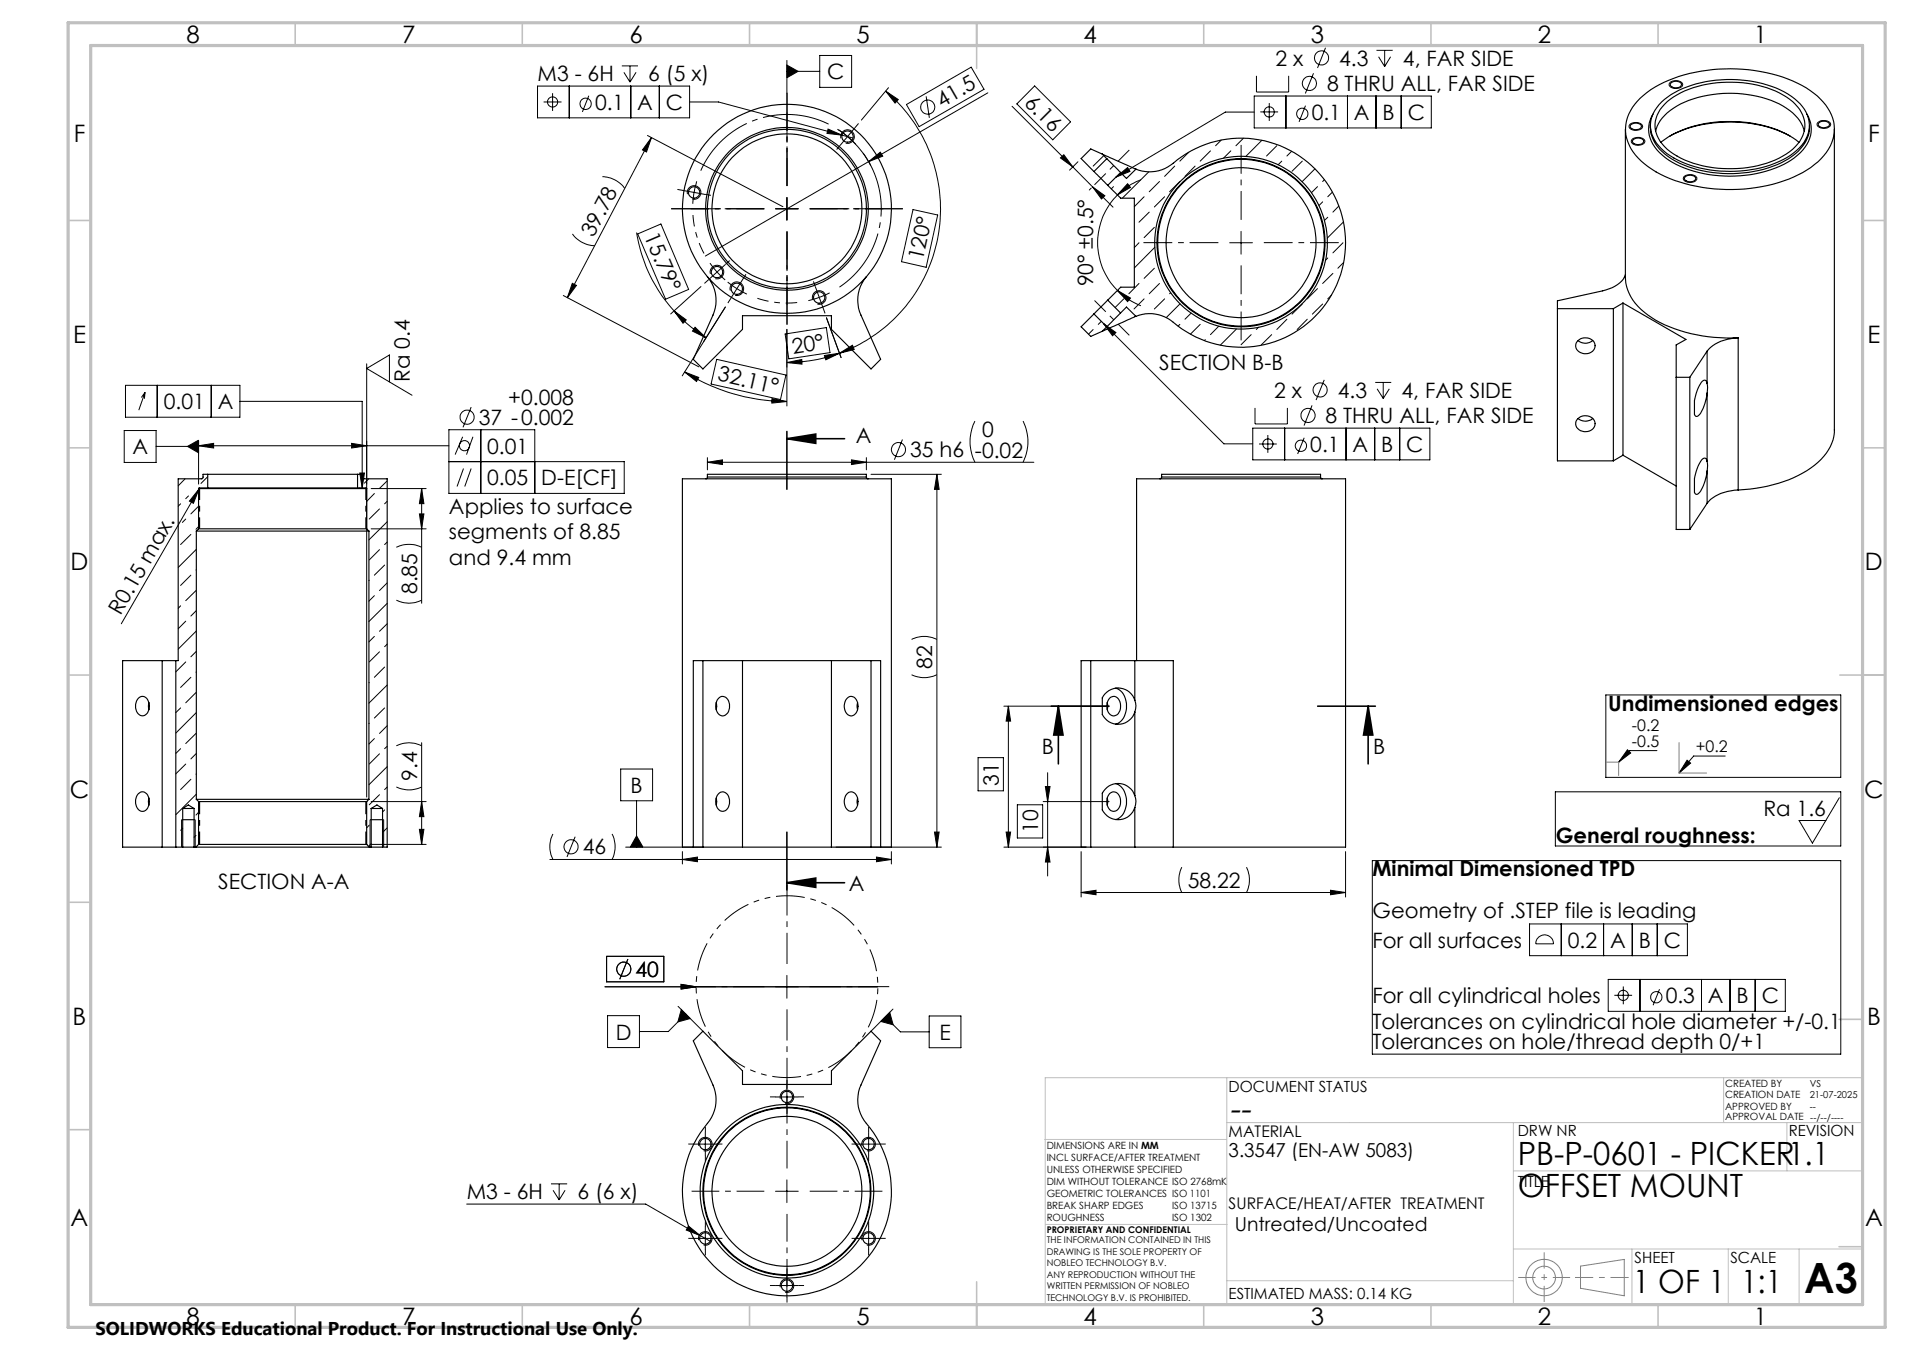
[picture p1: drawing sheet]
<svg xmlns="http://www.w3.org/2000/svg" width="420mm" height="297mm" viewBox="0 0 420 297" stroke-linecap="round" stroke-linejoin="round" font-family="sans-serif">
<g fill="none" stroke="#000" stroke-width=".22">
<path d="M118.3 18.9h33.5v7h-33.5zM125.3 18.9v7M136.9 14.5h3.5M137.3 15.9l1.4 2.2M138.7 14.5v3.6M138.9 18.9v7M140 15.9l-1.3 2.2M145.1 18.9v7M173.2 14.3l2.5 1.4-2.5 1.4zM173.2 13.3v7.2M173.2 15.7h7.2M180.4 12.2h7.1v7h-7.1z"/>
<path d="M195.6 19.3l-6 7.1M227.8 18.9l7.9 7.9-4 4-7.9-7.9zM276.6 16.7v3.5h7.1v-3.5M289.1 16.1l-1.8 4.5M291.8 10.5l-1.8 4.5M303 11.1h3.6M303.5 12.5l1.3 2.1M304.8 11.1v3.5M306.1 12.5l-1.3 2.1M367.7 18.1a1.9 1.9 0 0 1 2.7 .4 1.41 1.41 0 0 1-2 .9 .81 .81 0 0 1-.8-.4 .81 .81 0 0 1 .1-.9zM119.7 22.4h3.9M121.6 20.5v3.9"/>
<path d="M129.6 21.1l-1.4 3.5M132.6 38.9a6.2 6.2 0 0 1 4.9 2.5M142.5 29.8l29.8 15.7M143.4 30.3l-1.1 3.1-.9-.4zM143.4 30.3l-18.5 35.2M151.8 22.4h6.4l27.1 7.3M153.4 39.9l-.6 2.4M182.3 28.4l3 1.3-3.3-.4zM184.3 28.4a20.7 20.7 0 0 1 7.4 8M185.1 30.4a1.51 1.51 0 0 1 1.3-1.9 1.51 1.51 0 0 1 1.7 1.7 1.51 1.51 0 0 1-1.9 1.3M185.3 29.7l2.5 .7M191.2 35.6l2.6-2.1 .5 .9z"/>
<path d="M191.2 35.6l-35.9 20.7M194.9 20l2.8 1.9-.7 .8zM194.9 20a33.8 33.8 0 0 1-10.1 57.7M199.5 23l14.3-8.2 2.8 4.8-14.3 8.3zM203.9 21.2l.7 4.7M217.5 20.4l-26.3 15.2M222.8 23.4l13.3 13.3M233.4 34.7l.8-.7 1.9 2.7zM236.1 36.7l4.4 4.4M237.3 35.6l-1.9 1.8M242.9 34.3l-2.3 2.2M245.6 39l2.6-2.1 .5 .8z"/>
<path d="M251.1 39.5a14.8 14.8 0 0 0-5.1 3.4M252.9 37.8l-5.8 5.8M255.2 39.9l-2.2 2.3M258.6 36.5l-2.2 2.3M259.7 39.9l-2.2 2.3M261.7 33.5l-2 2M263.1 36.5l-2.3 2.3M266.5 33.2l-2.3 2.3M268.8 30.8l-1.2 1.3M270.9 33.2l-1.6 1.6M273.7 30.4l-1.6 1.7M276.1 21.1h39v7h-39z"/>
<path d="M276.1 24.7h-6.4l-24.1 14.3M277.4 24.6h3.9M277.8 30.9l-3.6 3.5M279.4 22.7v3.9M281.1 32.1l-2.3 2.2M282.2 35.5l-.9 .8M283.1 21.1v7M284.3 33.3l-1 1M286.7 35.5l-2.3 2.2M287.4 23.2l-1.4 3.6M289.5 37.1l-2.9 2.9M291.5 39.5l-.4 .4"/>
<path d="M296.6 21.1v7M302.9 21.1v7M308.4 21.1v7M358.8 27.3a1.9 1.9 0 0 1 2.8 .4 1.41 1.41 0 0 1-2 .9 .81 .81 0 0 1-.9-.3 .81 .81 0 0 1 .1-1zM359.3 30.6a1.9 1.9 0 0 1 2.8 .4 1.41 1.41 0 0 1-2 .9 .81 .81 0 0 1-.9-.4 .81 .81 0 0 1 .1-.9zM370.6 38.9a1.93 1.93 0 0 1 2.9 .3 1.52 1.52 0 0 1-2.2 .8l-.4-.2a.62 .62 0 0 1-.3-.9zM400.2 26.9a1.93 1.93 0 0 1 2.8 .4 1.66 1.66 0 0 1-2.6 .7l-.4-.6zM126 51.5a6.2 6.2 0 0 0 4.9 2.5M140.1 51.1a33.2 33.2 0 0 0 8.3 17.3M140.4 51.5l5.1-2.2 6.1 14.4-5.1 2.1zM150.3 41.9l2.5 .4M151.3 42.7a1.49 1.49 0 0 1 1.4-1.8 1.49 1.49 0 0 1 1.6 1.6 1.49 1.49 0 0 1-1.9 1.3"/>
<path d="M152.8 42.3l-.3 2.5M152.8 42.3l2.5 .5M170.7 45.9h5M173.2 43.5v4.9M201 46.1l5.4 1.2-2.5 11.5-5.5-1.2zM240.2 41.4l-.4 .4M240.5 41.1l2.7 2-.7 .7zM240.5 41.1l4.5 4.5M245.1 41.1l-.5 .5M246 42.9a14.9 14.9 0 0 0 0 21M248.2 40.4l.6 .8-2.8 1.7zM250.7 53.4l-1 1.1"/>
<path d="M251.8 43.3l-2.1 2.2M253 46.7l-2.3 2.2M254.1 59l-2.3 2.2M254.1 50l-2.3 2.3M254.2 54.4l-4.5 4.5M256.4 43.3l-2.3 2.2M270.7 53.4h5M273.2 50.9v5M290 41.1l-1.3 1.3M291.1 44.4l-.8 .8M292.3 56.8l-.5 .5M292.3 47.8l-.8 .7"/>
<path d="M293.3 42.3l-1 1M294.7 45.3l-1.3 1.4M295.6 53.4l-2.2 2.2M295.7 48.8l-3.5 3.6M295.8 57.7l-1.3 1.3M124 65l29.8 15.7M126 62.3l.9 .5-2 2.7zM148.4 68.4l2.7 2-.7 .7zM148.4 68.4l3 2.9 4 3M153 72l2.4 2.3-3-1.5zM154.3 63l-6.7 6.1M156.4 60.3a1.5 1.5 0 0 1 1.3-1.9 1.5 1.5 0 0 1 1.6 1.6 1.5 1.5 0 0 1-1.9 1.3"/>
<path d="M157.8 79.1l15.2 3.4-1.2 5.4-15.3-3.4zM159.7 67.6l-9.5 15.1M160.8 63.9a1.5 1.5 0 0 1 1.3-1.9 1.5 1.5 0 0 1 1.6 1.7 1.5 1.5 0 0 1-1.9 1.3M172.8 73.5l9.1-1.4 .8 5.5-9.1 1.3zM173.2 79.8l3.3-.7v1zM173.2 72.5v16.8M178.9 65.8a1.51 1.51 0 0 1 1.3-1.9 1.51 1.51 0 0 1 1.6 1.7 1.51 1.51 0 0 1-1.9 1.3M181.5 78.2l3.3-.5-3 1.5zM181.9 69.9l3.2 8.8M184.8 77.7a34.4 34.4 0 0 1-11.6 2.1M184.8 77.7l2.8-1.8 .4 1zM240.6 72.5l-1 1"/>
<path d="M242.4 70.7l-.6 .7M242.9 71.2l2.7 2-.7 .7zM242.9 71.2l26.5 26.4h6.4M246 63.9l2.8 1.7-.6 .8zM246 63.9a15.5 15.5 0 0 0 5.1 3.4M247.4 65.8l-1.9 1.9M250.7 62.4l-2.2 2.2M251.8 65.8l-2.2 2.2M255.2 62.4l-2.2 2.2M256.4 65.8l-2.3 2.2M257.7 64.4l-.2 .2M259.7 71.4l-.4 .4"/>
<path d="M259.8 66.8l-3.1 3.1M262.2 68.9l-1.4 1.3M264.2 71.4l-2.2 2.1M265.3 74.7l-.2 .2M268.3 71.8l-1.8 1.8M272.2 72.4l-3.6 3.5M275.4 73.6l-2.2 2.2M277 72l-.5 .5M279.9 73.6l-2.2 2.2M283.3 70.2l-2.2 2.3M286.7 66.9l-2.3 2.2M287.8 70.2l-2.3 2.3"/>
<path d="M290 63.5l-2.2 2.3M291.1 66.9l-2.2 2.2M293.1 64.9l-.8 .9M293.4 60.1l-2.3 2.3M27.3 94.7h7.1v7h-7.1zM27.6 84.8h25.2v7h-25.2zM31.9 86.3l-.8 1.2M31.9 86.3l-.1 1.4M31.9 86.3l-1.3 3.9M34.4 98.2h9.3M34.6 84.8v7M41.3 98.2l2.4-1.4v2.8z"/>
<path d="M43.7 98.1l3.3-.6v1.1zM43.7 97v9.5M43.7 98.1h55.1M46.5 84.8v7M52.8 88.3h26.9v19M77.4 97.5l3.3 .6-3.3 .5zM80.7 80v95.4M85.7 84v-5.9l-5 3 10 5.9M101.8 96.1l-1.6 3.9M103.7 89.6l-1.8 4.4M104.1 96.1l-1.4 3.9M105.8 94.5v14"/>
<path d="M150.7 81.8l3.1 1.2-.5 .9zM150.7 81.8a42.5 42.5 0 0 0 22.5 6.5M169.9 87.7l3.3 .6-3.3 .4zM198.6 96.7l-1.7 4.4M214.6 92.6a10.2 10.2 0 0 0 0 9.1M225.2 92.6a10.2 10.2 0 0 1 0 9.1M275.8 94.2h38.9v7h-38.9zM276.3 89.7v3.6h7.1v-3.6M277.1 97.7h4M279.1 95.7v3.9M282.8 94.2v7M287.1 96.3l-1.5 3.6"/>
<path d="M288.8 89.2l-1.7 4.4M291.5 83.6l-1.8 4.4M296.3 94.2v7M302.6 94.2v7M302.7 84.1h3.5M303.1 85.5l1.4 2.2M304.5 84.1v3.6M305.8 85.5l-1.3 2.2M308.1 94.2v7M39.8 110.8l-.6 .6M40.7 105.3l-1.5 1.6M40.9 114.2l-.8 .7"/>
<path d="M41.5 109.1l-.6 .6M42 117.6l-2.2 2.2M43.7 111.4l-1.7 1.7M43.7 115.8l-.6 .6M43.8 107.6l-1.2 3.1-.9-.5zM43.8 107.6l-17.1 29.6M43.9 107.5l-.1 .1M45.7 104.9l-1.5 1.5M79.2 104.1h1l-.5 3.2zM79.2 107.3h.1M81.2 105.3l-1 1M81.7 107.5h12.1"/>
<path d="M81.7 116.3h12.1M82.4 108.6l-1.7 1.7M83.5 112l-2.2 2.2M85.2 114.8l-4 4M85.2 119.3l-.5 .5M85.2 105.8l-1.7 1.7M85.2 110.3l-.5 .5M92.3 113.1h1l-.5 3.2zM92.8 107.5l.5 3.3h-1zM92.8 107.5v25.2M98.8 101.6h38.6v6.9h-38.6v-14h18.9v14M102 103.1l-1.4 3.9"/>
<path d="M103.7 103.1l-1.4 3.9M155.7 101.7l3.3-.5v1zM155.7 100.7v2.7M155.7 101.7h71.9M187.4 101.2l3.3 .5-3.3 .5zM190.7 100.7v2.7M191.7 104.3h15.5M206.2 104.3l.5 3.4h-1zM206.2 104.3v82.1M39.8 133.3l-.6 .5M40.9 136.7l-1.7 1.6M42 126.5l-2.2 2.3"/>
<path d="M43.1 129.9l-2.2 2.2M43.2 120.9l-4 3.9M43.2 138.8l-4 4M43.2 125.3l-.1 .1M43.2 134.3l-1.2 1.2M81.3 127.7h-.1M82.4 131.1l-1.2 1.2M83.5 120.9l-2.2 2.3M84.7 124.3l-2.3 2.2M85.2 132.7l-4 4M85.2 137.2l-1.7 1.7M85.2 128.2l-1.7 1.7"/>
<path d="M87.2 132a6.1 6.1 0 0 0 5.6 0M87.2 120.4a6.4 6.4 0 0 1 5.6 0M39.8 155.7l-1.1 1.1M40.9 145.6l-2.2 2.2M42 149l-2.2 2.2M43.1 152.4l-2.2 2.2M43.2 156.8l-4.5 4.5M43.2 143.3l-1.2 1.2M43.2 147.8l-.1 .1M81.3 159.1l-.1 .1M81.3 150.1l-.1 .1M82.4 140l-1.2 1.2"/>
<path d="M83.5 143.4l-2.2 2.2M84.7 155.7l-2.3 2.3M84.7 146.8l-2.3 2.2M85.2 150.7l-4 4M85.2 141.7l-.5 .6M85.2 159.7l-1.7 1.7M200.7 148.4a6.4 6.4 0 0 0 5.5 0M200.7 140.7a6.1 6.1 0 0 1 5.5 0M221 155.4h23.2M222 155.4l.5 3.2h-1zM222 155.4v31M353.5 152.9h51.7v18.1h-51.7z"/>
<path d="M39.8 164.7l-1.1 1.1M40.9 168.1l-2.2 2.1M42 171.4l-2.2 2.3M43.1 161.4l-2.2 2.2M43.2 165.8l-1.2 1.2M43.2 174.7l-4.5 4.5M43.2 170.2l-.1 .1M43.7 178.7l-.6 .6M81.7 176.4h12.1M82.4 162.5l-1.2 1.2M83.5 174.8l-2.2 2.3M83.5 165.8l-2.2 2.3"/>
<path d="M84.7 178.2l-.5 .4M85.2 168.7l-4 3.9M85.2 173.1l-.5 .6M85.2 164.2l-.5 .5M87.2 173.1a6.4 6.4 0 0 0 5.6 0M87.2 164.1a6.1 6.1 0 0 1 5.6 0M92.8 176.4l.5 3.3h-1zM92.8 163.4v22.4M136.6 169.2h7.1v7h-7.1zM140.1 176.2v10.2M215.3 166.7h5.6v7.3h-5.6zM223.9 177.1h5.6v7.3h-5.6z"/>
<path d="M229.6 176.4h14.6M230.1 173h1l-.5 3.4zM230.6 170v22.7M342.4 174.2h62.8v11.9h-62.8zM358.2 165l.8 .7-2.7 2zM364.7 165.1h-5.9l-2.5 2.6M371.4 167.2l.7 .7-2.5 2.2zM379.8 166.3h-7l-3.2 3.8M404.9 175.5l-5.9 10-3-5h5.9M40 180.3v6.1M40.2 182.2l-.4 .5M43 180.3v6.1"/>
<path d="M43.1 183.8l-.4 .4M81.3 181.5l-.6 .6M81.5 180.3v6.1M81.7 185.6l-.6 .6M81.7 185.8h12.1M84.5 180.3v6.1M85.2 182.1l-1 1M92.3 182.5h1l-.5 3.3zM121 189.1h75.2M121.7 183.5a6.2 6.2 0 0 0 0 5.6M126.6 184.1l-1.8 4.4M134.7 183.5a6.2 6.2 0 0 1 0 5.6"/>
<path d="M137.7 186.4h17M140.1 183.9l1.4 2.5h-2.8zM150.2 189.1l3.3-.5v1zM150.2 187.4v2.7M184 186.4h23.2M192.9 188.6l3.3 .5-3.3 .5zM196.2 187.4v2.7M205.7 183.1h1l-.5 3.3zM221 186.4h18.1M221.5 183.1h1l-.5 3.3zM230.6 186.4l.5 3.2h-1zM238 196.4l3.3-.5v.9z"/>
<path d="M238 187.4v9.9M238 196.4h58.2M260.1 190.8a6.4 6.4 0 0 0 0 5.6M274.4 190.8a6.4 6.4 0 0 1 0 5.6M292.9 195.9l3.3 .5-3.3 .4zM296.2 187.4v9.9M302.1 189.3h103.1v42.6h-103.1zM133.2 217.1h60M133.5 210.4h12.6v5.6h-12.6zM138.2 211l-1.8 4.4M149.9 216.6l3.3 .5-3.3 .5zM173.2 214.6v5"/>
<path d="M336.7 203.3h34.7v7h-34.7zM338.7 206.2a1.99 1.99 0 0 1 2.1-.3 1.99 1.99 0 0 1 1.2 1.7h-3.9a1.92 1.92 0 0 1 .6-1.4zM343.7 203.3v7M353 203.3v7M354 215.5h39v7h-39zM355.4 219h3.9M357.3 217v3.9M359.3 203.3v7M361 215.5v7M364.8 203.3v7M365.3 217.6l-1.4 3.6M374.5 215.5v7"/>
<path d="M380.8 215.5v7M386.4 215.5v7M133.7 223.4h7.1v7.1h-7.1zM149.3 221.4l5.4 5.5M150 222.1l1.9 2-2.7 .7zM151 223.1l-3.9 3.8h-6.3M173.2 238.8v5M193.9 224.7l2-2 .7 2.8zM194.9 223.7l3.3 3.3h6.3M196.6 222l-4.9 4.9M204.5 223.5h7v7h-7zM152.8 251.7h5"/>
<path d="M153.8 252.1a1.5 1.5 0 0 1 1.3-1.9 1.5 1.5 0 0 1 1.7 1.6 1.5 1.5 0 0 1-1.9 1.3M155.3 249.2v5M170.7 241.3h5M171.8 241.7a1.5 1.5 0 0 1 1.3-1.9 1.5 1.5 0 0 1 1.6 1.7 1.5 1.5 0 0 1-1.9 1.3M173.2 259.6v5M188.7 251.7h5M189.8 252.1a1.5 1.5 0 0 1 1.3-1.9 1.5 1.5 0 0 1 1.6 1.6 1.5 1.5 0 0 1-1.9 1.3M191.2 249.2v5M102.7 264.9h39.4l12.1 6.9M121.3 260.5h3.5M121.7 261.9l1.4 2.1M123.1 260.5v3.5"/>
<path d="M124.4 261.9l-1.3 2.1M151.6 269.7l2.6 2.1-3.1-1.2zM152.8 272.4h5M153.8 272.8a1.49 1.49 0 0 1 1.3-1.8 1.49 1.49 0 0 1 1.6 1.6 1.49 1.49 0 0 1-1.8 1.3M154.2 271.8l2.2 1.3M155.3 269.9v5.1M170.7 262.1h5M188.7 272.4h5M189.8 272.8a1.49 1.49 0 0 1 1.3-1.8 1.49 1.49 0 0 1 1.6 1.6 1.49 1.49 0 0 1-1.9 1.3M191.2 269.9v5.1M170.7 282.8h5M171.8 283.2a1.5 1.5 0 0 1 1.3-1.8 1.5 1.5 0 0 1 1.6 1.6 1.5 1.5 0 0 1-1.9 1.3"/>
<path d="M173.2 280.3v5"/>
<circle cx="288.2" cy="18.3" r="1.56"/>
<circle cx="290.9" cy="12.7" r="1.56"/>
<circle cx="121.6" cy="22.4" r="1.12"/>
<circle cx="128.9" cy="22.8" r="1.24"/>
<circle cx="204.2" cy="23.6" r="1.55"/>
<circle cx="279.4" cy="24.6" r="1.12"/>
<circle cx="286.7" cy="25.1" r="1.24"/>
<circle cx="102.2" cy="98" r="1.12"/>
<circle cx="102.8" cy="91.8" r="1.55"/>
<circle cx="197.8" cy="98.9" r="1.55"/>
<circle cx="279.1" cy="97.7" r="1.12"/>
<circle cx="286.4" cy="98.1" r="1.25"/>
<circle cx="287.9" cy="91.4" r="1.55"/>
<circle cx="290.6" cy="85.8" r="1.55"/>
<circle cx="125.7" cy="186.3" r="1.55"/>
<circle cx="137.3" cy="213.2" r="1.55"/>
<circle cx="357.3" cy="219" r="1.13"/>
<circle cx="364.6" cy="219.4" r="1.24"/>
</g>
<g fill="none" stroke="#808080" stroke-width=".22">
<path d="M353.6 167.7h2.7v2.9M369.6 163.4v6.7h6.1M347.9 278.5l9.6-1.4v8l-9.6-1.7z"/>
<circle cx="339.9" cy="281" r="2.51"/>
<circle cx="339.9" cy="281.1" r="4"/>
</g>
<path d="M334.2 281h11.4" fill="none" stroke="#808080" stroke-width=".22" stroke-dasharray="15.2 1.3 1.3 1.3" stroke-dashoffset="11.4" stroke-linecap="butt"/>
<path d="M339.9 275.5v10.9" fill="none" stroke="#808080" stroke-width=".22" stroke-dasharray="15.2 1.3 1.3 1.3" stroke-dashoffset="11.7" stroke-linecap="butt"/>
<path d="M346.7 281h11.8" fill="none" stroke="#808080" stroke-width=".22" stroke-dasharray="15.2 1.3 1.3 1.3" stroke-dashoffset="11.2" stroke-linecap="butt"/>
<g fill="none" stroke="#c0c0c0" stroke-width=".22">
<path d="M270.1 237.1v49.9M379.4 237.1v9.9M410.1 237.1h-180v49.9M230 250.7h40M270.1 247h140M333.1 257.6h77M333.1 247v40M393.3 247v10.6M230.2 269.4h39.9M333.1 274.8h77M359.2 274.8v12.2M380.4 274.8v12.2"/>
<path d="M396 274.8v12.2M270.1 281.8h63"/>
</g>
<g fill="none" stroke="#c0c0c0" stroke-width=".35">
<path d="M65 5v5M115 5v5M165 5v5M215 5v10M265 5v5M315 5v5M365 5v5M15 48.5h5M410 48.5h5M15 98.5h5M410 98.5h5M15 148.5h5"/>
<path d="M405 148.5h10M15 198.5h5M404.8 224.3h5M15 248.5h5M404.8 274.3h5M65 287v5M115 287v5M165 287v5M215 282v10M265 287v5M315 287v5M365 287v5"/>
</g>
<path d="M15 5h400v287h-400zM20 10h390v277h-390z" fill="none" stroke="#c0c0c0" stroke-width=".7"/>
<g fill="#000">
<path d="M191.2 35.6l2.6-2.1 .5 .9zM43.8 107.6l-1.2 3.1-.9-.5zM149.9 216.6l3.3 .5-3.3 .5z"/>
<path d="M143.4 30.3l-1.1 3.1-.9-.4zM126 62.3l.9 .5-2 2.7z"/>
<path d="M240.5 41.1l2.7 2-.7 .7zM233.4 34.7l.8-.7 1.9 2.7z"/>
<path d="M248.2 40.4l.6 .8-2.8 1.7zM246 63.9l2.8 1.7-.6 .8z"/>
<path d="M148.4 68.4l2.7 2-.7 .7zM153 72l2.4 2.3-3-1.5z"/>
<path d="M173.2 79.8l3.3-.7v1zM181.5 78.2l3.3-.5-3 1.5z"/>
<path d="M184.8 77.7l2.8-1.8 .4 1zM194.9 20l2.8 1.9-.7 .8z"/>
<path d="M150.7 81.8l3.1 1.2-.5 .9zM169.9 87.7l3.3 .6-3.3 .4z"/>
<path d="M173.2 96.5l6.4-1v2zM173.2 194.2l6.4-1v2z"/>
<path d="M79.2 104.1h1l-.5 3.2zM41.3 98.2l2.4-1.4v2.8zM151.6 269.7l-.5 .9 3.1 1.2z"/>
<path d="M92.8 107.5l.5 3.3h-1zM92.3 113.1h1l-.5 3.2z"/>
<path d="M206.2 104.3l.5 3.4h-1zM205.7 183.1h1l-.5 3.3zM230.1 173h1l-.5 3.4zM230.6 186.4l.5 3.2h-1z"/>
<path d="M301.2 155.4l1 6.3h-2.1zM233 155.4l1 6.3h-2z"/>
<path d="M92.8 176.4l.5 3.3h-1zM92.3 182.5h1l-.5 3.3z"/>
<path d="M371.4 167.2l.7 .7-2.5 2.2zM358.2 165l.8 .7-2.7 2z"/>
<path d="M140.1 183.9l1.4 2.5h-2.8zM182.3 28.4l-.3 .9 3.3 .4zM43.7 98.1l3.3-.6v1.1zM77.4 97.5l3.3 .6-3.3 .5z"/>
<path d="M150.2 189.1l3.3-.5v1zM192.9 188.6l3.3 .5-3.3 .5zM155.7 101.7l3.3-.5v1zM187.4 101.2l3.3 .5-3.3 .5zM173.2 14.3l2.5 1.4-2.5 1.4zM238 196.4l3.3-.5v.9zM292.9 195.9l3.3 .5-3.3 .4zM150 222.1l-.8 2.7 2.7-.7zM193.9 224.7l2-2 .7 2.8zM245.6 39l3.1-1.3-.5-.8zM242.9 71.2l2 2.7 .7-.7z"/>
<path d="M221.5 183.1h1l-.5 3.3zM222 155.4l.5 3.2h-1z"/>
</g>
<g fill="none" stroke="#000" stroke-width=".25">
<path d="M367.8 18.3a1.6 1.6 0 0 1 2.3 .2 1.37 1.37 0 0 1-2.3 .5l-.1-.4zM240.8 37.7l3 3.1M242.6 33.9l7.4 3.3M242.6 33.9l-2.5-1.1-2.1 2.1 2.8 2.8M242.6 33.9l1 1M243.6 34.9l3.1 3.1M243.6 34.9l-2.8 2.8M246.7 38l-2.9 2.8M250 37.2a8.3 8.3 0 0 0 9.2-2.1 23 23 0 0 1 31.4 3.3 23 23 0 0 1-1.4 31.5 23 23 0 0 1-31.5 .5 8.1 8.1 0 0 0-7.7-.8M250 37.2l-2 2.1-1.3-1.3M357.8 28.4v32.7a10.5 10.5 0 0 0 5 8.2 32.3 32.3 0 0 0 19.8 5M359 27.5a1.64 1.64 0 0 1 2.3 .2 1.37 1.37 0 0 1-2.3 .5l-.2-.4z"/>
<path d="M359.5 30.8a1.6 1.6 0 0 1 2.3 .2 1.37 1.37 0 0 1-2.3 .5l-.2-.4zM361.1 21.6a26.4 26.4 0 0 1 14.6-6.1 35.3 35.3 0 0 1 21.8 3.8 12.8 12.8 0 0 1 6.1 7.5 9.5 9.5 0 0 1-4.2 9.4 29.5 29.5 0 0 1-16.8 5.5 32.5 32.5 0 0 1-19.8-5 10 10 0 0 1-4.9-9.3 10.2 10.2 0 0 1 3.2-5.8zM363.3 27.6a7.8 7.8 0 0 0 4 6.9 26.4 26.4 0 0 0 19.9 3 16.6 16.6 0 0 0 9.7-5.4 6.4 6.4 0 0 0 1.4-4.5M363.9 25.1a6.6 6.6 0 0 0 1.4 8.5 21.9 21.9 0 0 0 14.3 5.1 25.3 25.3 0 0 0 15.4-4 7.3 7.3 0 0 0 3.4-8.3l-.6-1.3M364.5 28.8a10.1 10.1 0 0 1 6.3-6.3 26.1 26.1 0 0 1 21.7 .8 8.9 8.9 0 0 1 4.7 5.5M365.6 31.3a24.4 24.4 0 0 1 16.7-4.5 23.4 23.4 0 0 1 13.7 4.5M365.8 22.4a22.1 22.1 0 0 1 14.3-4.9 24 24 0 0 1 14.9 4.2 6.9 6.9 0 0 1 2.1 9.6 15.9 15.9 0 0 1-9.4 5.6 27.1 27.1 0 0 1-20.1-2.6 7.8 7.8 0 0 1-4.1-8.1l.8-2zM366.4 22.9a20.2 20.2 0 0 1 13.8-4.8 22.4 22.4 0 0 1 14.4 4.3 6.4 6.4 0 0 1 1.9 8.1 13.6 13.6 0 0 1-8.6 5.7 25.4 25.4 0 0 1-19.5-2.3 7.4 7.4 0 0 1-4-7.3l.7-1.9zM367.6 29.9a29.8 29.8 0 0 1 26.5 0M370.9 38.9a1.65 1.65 0 0 1 2.4 .3 1.39 1.39 0 0 1-2.4 .4l-.1-.3zM400.4 27.1a1.6 1.6 0 0 1 2.3 .2 1.24 1.24 0 0 1-1.9 .7l-.5-.4zM403.8 28.4v66.2a10.6 10.6 0 0 1-5.2 8.3 30.7 30.7 0 0 1-16 4.9"/>
<path d="M243.8 40.8l2.9 2.8h3v19.6h-3l-2.9 2.8M155.7 60.9a8.1 8.1 0 0 1 1.3 8.4l-4.4 9.8 2.1 2.1 8.7-8.7v-3h19.6v3l8.7 8.7 2.2-2.1-4.4-9.8a8 8 0 0 1 1.2-8.4M240.8 69.1l-2.8 2.8 2.1 2.1 2.5-1.1M240.8 69.1l2.8 2.8M243.6 71.9l-1 1M243.8 66l-3 3.1M243.8 66l2.9 2.9M246.7 68.9l-3.1 3M246.7 68.9l1.3-1.3 2 2M250 69.6l-7.4 3.3M342.8 67.9h12.3M347.3 75a2.29 2.29 0 0 1 3.8 .7 2.11 2.11 0 0 1-1.2 2 2.11 2.11 0 0 1-2.3-.3 1.52 1.52 0 0 1-.3-2.4z"/>
<path d="M347.4 74.9a2.44 2.44 0 0 0 3.2 0M355.1 67.9v33.5M357.3 66.7l13.8 8-2.1 1.2v40.6h3M357.3 66.7l-2.2 1.2M357.3 66.7v33.5M357.8 60.4a5.6 5.6 0 0 1-4.3 3.4l-10.7 2.4v35.2h12.3M375.8 77.3l-3.8 5.7M375.8 77.3v7.1M382.6 74.3a8.9 8.9 0 0 0-6.8 3M382.6 74.3v33.5M347.3 92.1a2.23 2.23 0 0 1 3.8 1.1 2.2 2.2 0 0 1-2 1.8 2.2 2.2 0 0 1-2.2-1.6 1.38 1.38 0 0 1 .4-1.3zM347.4 92.1a2.44 2.44 0 0 0 3.2 0"/>
<path d="M369 83h3M372 83v33.5M375.8 84.4a.64 .64 0 0 0-.5-.8 .64 .64 0 0 0-.8 .5 9.8 9.8 0 0 0-1.5 4.1v3l.2 .3 .4 .1a6 6 0 0 0 2-4l.2-1.1M375.8 84.4v2.1M375.8 86.5v15M43.2 116.8h38M43.2 116.8v59.1M43.7 116.3h37M43.7 107.5h37M43.7 116.3l-.5 .5M43.7 107.5v8.8M45.7 107.3h-1.9l-.1 .2"/>
<path d="M45.7 104.3h-1v.8l-.3 .2h-5.2v40h-12.2v41.1h13.2M45.7 104.3h33M45.7 107.3h33M45.7 104.3v3M78.7 107.3h1.9l.1 .2M78.7 104.3h1v.8l.3 .2h5.2v81.1h-1M78.7 104.3v3M80.7 107.5v8.8M80.7 116.3l.5 .5M81.2 116.8v59.1M155.7 104.9l-.1 .3-.3 .1M155.7 104.9v-.6h35v.6"/>
<path d="M155.7 104.9h35M190.7 104.9l.2 .4h.2M255.7 104.9l-.2 .4h-.2M255.7 104.9v-.6h35v.6M255.7 104.9h35M290.7 104.9l.1 .3 .3 .1M357.3 100.2l11.7 6.7M357.3 100.2l-2.2 1.2M375.8 101.5a.64 .64 0 0 0-.5-.7 .64 .64 0 0 0-.8 .4 9.8 9.8 0 0 0-1.5 4.1v3l.2 .4 .4 .1a6 6 0 0 0 2-4.1l.2-1.1M375.8 101.5v2.1M375.8 103.6v7.1M375.8 110.7l-3.8 5.8"/>
<path d="M382.6 107.8a8.9 8.9 0 0 0-6.8 2.9M30.4 153.6a1.36 1.36 0 0 1 1.5-.3 1.36 1.36 0 0 1 .9 1.3 2.25 2.25 0 0 1-1.3 2.9 2.15 2.15 0 0 1-1.4-3.3zM32.8 154.5v1.6M35.7 145.3v41.1M38.7 145.3v41.1M154.7 145.3v41.1M157.7 154.5v1.6M158.1 153.7a1.36 1.36 0 0 1 1.5-.4 1.36 1.36 0 0 1 .9 1.2 2.05 2.05 0 0 1-1.6 3 2.46 2.46 0 0 1-.8-3.8zM163.4 145.3v41.1M183 145.3v41.1M186.4 153.7a1.36 1.36 0 0 1 1.5-.4 1.36 1.36 0 0 1 .9 1.2 2.24 2.24 0 0 1-1.4 3 2.16 2.16 0 0 1-1.4-3.1zM188.8 154.5v1.6"/>
<path d="M191.7 145.3v41.1M240.1 145.3v41.1M243.7 154.5v1.6M244.3 153.6a1.32 1.32 0 0 1 1.3-.3 1.32 1.32 0 0 1 .9 1.1 2.22 2.22 0 0 1-1.4 3.1 2.41 2.41 0 0 1-.8-3.9zM245.6 151.4a3.9 3.9 0 0 1 2.4 4.5 3.6 3.6 0 0 1-2.4 3.4M249.8 154.1a3.9 3.9 0 0 0-3.4-2.7 3.9 3.9 0 0 0-3.8 2.1v3.7a3.9 3.9 0 0 0 3.8 2.1 3.9 3.9 0 0 0 3.4-2.6M249.8 154.1a3.6 3.6 0 0 1 0 2.6M249.8 145.3h8.5v41.1M249.8 145.3h-11.8v41.1h11.8M249.8 145.3v8.8M249.8 156.7v18.3M250.2 145.3v-40h46v81.1h-37.9"/>
<path d="M30.4 174.6a1.36 1.36 0 0 1 1.5-.3 1.36 1.36 0 0 1 .9 1.3 2.31 2.31 0 0 1-1.3 2.9 2.06 2.06 0 0 1-1.5-2.9zM32.8 175.6v1.5M40.2 177.9h2.5M40.2 177.9l1.3-.8 1.2 .8M40.2 177.9v8.5M42.7 177.9v8.5M43.2 175.9h38M43.2 175.9l.5 .5M43.7 176.4h37M43.7 176.4v9.4M80.7 176.4v9.4M81.2 175.9l-.5 .5"/>
<path d="M81.7 177.9h2.5M81.7 177.9l1.3-.8 1.2 .8M81.7 177.9v8.5M84.2 177.9v8.5M157.7 175.6v1.5M158.3 174.5a1.51 1.51 0 0 1 1.6 0 1.51 1.51 0 0 1 .7 1.5 1.91 1.91 0 0 1-1.7 2.5 2.45 2.45 0 0 1-.6-4zM186.4 174.7a1.36 1.36 0 0 1 1.5-.4 1.36 1.36 0 0 1 .9 1.2 2.24 2.24 0 0 1-1.4 3 2.13 2.13 0 0 1-1.4-3.1zM188.8 175.6v1.5M243.7 175.6v1.5M244.3 174.6a1.35 1.35 0 0 1 2.2 .8 2.22 2.22 0 0 1-1.4 3.1 2.28 2.28 0 0 1-1.2-3.3zM245.6 172.4a3.7 3.7 0 0 1 2.4 4 3.7 3.7 0 0 1-2.4 3.9M249.8 175a3.9 3.9 0 0 0-3.4-2.6 3.9 3.9 0 0 0-3.8 2.1v3.7a3.9 3.9 0 0 0 3.8 2.1 3.9 3.9 0 0 0 3.4-2.6"/>
<path d="M249.8 175a3.6 3.6 0 0 1 0 2.7M249.8 177.7v8.7M40 180.3h3M40.2 186.4h2.5M42.7 186.4h.4M43.1 186.4h38.2M43.7 185.8h37M43.7 185.8l-.6 .6M80.7 185.8l.6 .6M81.3 186.4h.4M81.5 180.3h3M81.7 186.4h2.5"/>
<path d="M152.6 186.4h-2.4v-81.1h46v81.1h-2.3M152.6 186.4h41.3M152.6 186.4v-41.1h41.3v41.1M249.8 186.4h8.5M152.6 229l2.1-2.1 8.7 8.7v3h19.6v-3l8.7-8.7 2.2 2.1-4.4 9.7a8.3 8.3 0 0 0 2.1 9.5 23 23 0 0 1-3.5 31.4 23 23 0 0 1-31.5-1.5 23 23 0 0 1-.4-31.6 8.1 8.1 0 0 0 .8-7.8z"/>
<circle cx="186.5" cy="30" r="1.24"/>
<circle cx="152.8" cy="42.4" r="1.25"/>
<circle cx="157.8" cy="59.9" r="1.24"/>
<circle cx="173.2" cy="46" r="17.5"/>
<circle cx="173.2" cy="45.9" r="16.5"/>
<circle cx="173.2" cy="45.9" r="17.9"/>
<circle cx="173.2" cy="45.9" r="23"/>
<circle cx="273.2" cy="53.4" r="18.5"/>
<circle cx="273.2" cy="53.4" r="19"/>
<circle cx="273.2" cy="53.4" r="16.5"/>
<circle cx="273.2" cy="53.4" r="18.3"/>
<circle cx="162.2" cy="63.5" r="1.25"/>
<circle cx="180.3" cy="65.5" r="1.25"/>
<circle cx="155.3" cy="251.7" r="1.25"/>
<circle cx="173.2" cy="241.3" r="1.24"/>
<circle cx="191.2" cy="251.7" r="1.26"/>
<circle cx="155.3" cy="272.5" r="1.25"/>
<circle cx="173.2" cy="262.1" r="19.1"/>
<circle cx="173.2" cy="262.1" r="18.4"/>
<circle cx="173.2" cy="262.1" r="16.5"/>
<circle cx="173.2" cy="262.1" r="18.5"/>
<circle cx="191.2" cy="272.5" r="1.26"/>
<circle cx="173.2" cy="282.8" r="1.25"/>
</g>
<path d="M173.2 96.5l6.4-1v2zM173.2 96.5h12.7M173.2 94.9v12.7M231.4 155.4h12.7M233 155.4l1 6.3h-2zM233 155.4v12.7M290.1 155.4h12.7M301.2 155.4l1 6.3h-2.1zM301.2 155.4v12.7M173.2 194.2l6.4-1v2zM173.2 183.1v12.7M173.2 194.2h12.7" fill="none" stroke="#000" stroke-width=".35"/>
<path d="M192.4 211.2a20 20 0 0 0-33.5-8.1 20 20 0 0 0 9 33.2 20 20 0 0 0 24.8-23.9l-.3-1.2" fill="none" stroke="#000" stroke-width=".22" stroke-dasharray="6.3 1.3 1.3 1.3 1.3 1.3" stroke-dashoffset="3.8" stroke-linecap="butt"/>
<g fill="none" stroke="#000" stroke-width=".22" stroke-dasharray="15.2 1.3 1.3 1.3" stroke-linecap="butt">
<path d="M185 31.9l-.8 1M186.6 30l-2-1.5M186.6 30l1.8 1.8M186.6 30l1.6-1.9M186.6 30l-1.6 1.9M188.2 28.1l.8-.9M150.3 41.9l-1.2-.2M155.3 42.8l1.2 .2M157.8 59.8l1.8 1.8M157.8 59.8l-1.5-1.9M157.8 59.8l-1.8 1.7M157.8 59.8l1.9-1.6"/>
<path d="M159.7 58.2l.9-.9M173.2 45.9v-2.5M173.2 45.9h-2.5M173.2 45.9v2.5M173.2 45.9h2.5M156 61.5l-.9 .9M160.9 65.6l-.7 1.1M162.2 63.5l2.2 1.2M162.2 63.5l-2-1.4M162.2 63.5l-1.3 2.1M162.2 63.5l1.3-2.1M163.5 61.4l.7-1.1"/>
<path d="M179.5 63.1l-.4-1.2M180.3 65.4l2.3-1M180.3 65.4l-2.4 .7M180.3 65.4l.9 2.4M180.3 65.4l-.8-2.3M181.2 67.8l.4 1.2M173.2 238.8v-1.2M152.8 251.7h-1.3M155.3 249.2v-1.3M155.3 254.2v1.2M157.8 251.7h1.2M170.7 241.3h-1.2"/>
<path d="M173.2 243.8v1.3M175.7 241.3h1.3M188.7 251.7h-1.2M191.2 249.2v-1.3M191.2 254.2v1.2M193.7 251.7h1.3M152.8 272.4h-1.3M155.3 269.9v-1.2M155.3 274.9v1.3M157.8 272.4h1.2M188.7 272.4h-1.2M191.2 269.9v-1.2"/>
<path d="M191.2 274.9v1.3M193.7 272.4h1.3M170.7 282.8h-1.2M173.2 280.3v-1.2M173.2 285.3v1.3M175.7 282.8h1.3"/>
</g>
<path d="M152.5 47.3a20.8 20.8 0 0 0 2.5 8.5M166.7 65.6a20.7 20.7 0 0 0 8.8 1" fill="none" stroke="#000" stroke-width=".22" stroke-dasharray="15.2 1.3 1.3 1.3" stroke-dashoffset="12.7" stroke-linecap="butt"/>
<path d="M182.4 27.3a20.7 20.7 0 0 0-28.1 10.3M184.8 63.2a20.7 20.7 0 0 0 5.2-29.5" fill="none" stroke="#000" stroke-width=".22" stroke-dasharray="15.2 1.3 1.3 1.3" stroke-dashoffset=".4" stroke-linecap="butt"/>
<path d="M248.6 33l-7.7 7.7M248.6 73.8l-7.7-7.7" fill="none" stroke="#000" stroke-width=".22" stroke-dasharray="15.2 1.3 1.3 1.3" stroke-dashoffset="11.7" stroke-linecap="butt"/>
<path d="M268.2 53.4h-16.5M273.2 48.4v-16.5M273.2 58.4v16.5M278.2 53.4h16.5" fill="none" stroke="#000" stroke-width=".22" stroke-dasharray="15.2 1.3 1.3 1.3" stroke-dashoffset="8.9" stroke-linecap="butt"/>
<path d="M168.2 217.1h-17.5M173.2 212.1v-17.5M178.2 217.1h17.5M173.2 222.1v17.5" fill="none" stroke="#000" stroke-width=".22" stroke-dasharray="15.2 1.3 1.3 1.3" stroke-dashoffset="8.4" stroke-linecap="butt"/>
<path d="M43.9 107.5v8.8M80.6 107.5v8.8" fill="none" stroke="#000" stroke-width=".35" stroke-dasharray="6.3 1.3 1.3 1.3" stroke-dashoffset="3.8" stroke-linecap="butt"/>
<path d="M43.9 176.3v9.4M80.6 176.3v9.4" fill="none" stroke="#000" stroke-width=".35" stroke-dasharray="6.3 1.3 1.3 1.3" stroke-dashoffset="3.6" stroke-linecap="butt"/>
<path d="M168.2 45.9h-16.1M173.2 40.9v-16.1M173.2 50.9v16.2M178.2 45.9h16.2M173.2 257.1v-16M168.2 262.1h-16M173.2 267.1v16M178.2 262.1h16" fill="none" stroke="#000" stroke-width=".22" stroke-dasharray="15.2 1.3 1.3 1.3" stroke-dashoffset="9.1" stroke-linecap="butt"/>
<path d="M168.2 45.9h-20.5M173.2 40.9v-20.5M173.2 50.9v20.5M178.2 45.9h20.5" fill="none" stroke="#000" stroke-width=".22" stroke-dasharray="15.2 1.3 1.3 1.3" stroke-dashoffset="6.9" stroke-linecap="butt"/>
<text font-size="9.2" x="397.2" y="284.5">A3</text>
<text font-size="7.3" x="270.4" y="246.3">--</text>
<g font-size="7.1">
<text x="334.1" y="256.2">PB-P-0601 - PICKER</text>
<text x="393.6" y="256.2">1.1</text>
<text x="334.1" y="263.3">OFFSET MOUNT</text>
<text x="359.4" y="284.5">1 OF 1</text>
<text x="383.3" y="284.5">1:1</text>
</g>
<g font-size="5.3">
<text x="41" y="9.5">8</text>
<text x="88.5" y="9.5">7</text>
<text x="138.5" y="9.5">6</text>
<text x="188.5" y="9.5">5</text>
<text x="238.5" y="9.5">4</text>
<text x="288.5" y="9.5">3</text>
<text x="338.5" y="9.5">2</text>
<text x="386" y="9.5">1</text>
<text x="16.2" y="31.3">F</text>
<text x="411.2" y="31.3">F</text>
<text x="16.1" y="75.5">E</text>
<text x="411.1" y="75.5">E</text>
<text x="15.5" y="125.5">D</text>
<text x="410.5" y="125.5">D</text>
<text x="15.4" y="175.5">C</text>
<text x="410.4" y="175.5">C</text>
<text x="16" y="225.5">B</text>
<text x="411" y="225.5">B</text>
<text x="15.5" y="269.8">A</text>
<text x="410.5" y="269.8">A</text>
<text x="41" y="291.5">8</text>
<text x="88.5" y="291.5">7</text>
<text x="138.5" y="291.5">6</text>
<text x="188.5" y="291.5">5</text>
<text x="238.5" y="291.5">4</text>
<text x="288.5" y="291.5">3</text>
<text x="338.5" y="291.5">2</text>
<text x="386" y="291.5">1</text>
</g>
<g font-size="4.7">
<text x="118.3" y="17.9">M3 - 6H</text>
<text x="142.7" y="17.9">6 (5 x)</text>
<text x="182.1" y="17.5">C</text>
<text x="280.8" y="14.4">2 x</text>
<text x="294.8" y="14.4">4.3</text>
<text x="308.8" y="14.4">4, FAR SIDE</text>
<text x="207.3" y="23.7" transform="rotate(-30 207.3 23.7)">41.5</text>
<text x="225.3" y="22.9" transform="rotate(45 225.3 22.9)">6.16</text>
<text x="292.1" y="20">8 THRU ALL, FAR SIDE</text>
<text x="131" y="24.2">0.1</text>
<text x="140.3" y="24.2">A</text>
<text x="146.6" y="24.2">C</text>
<text x="288.7" y="26.4">0.1</text>
<text x="298" y="26.4">A</text>
<text x="304.3" y="26.4">B</text>
<text x="309.9" y="26.4">C</text>
<text x="130.6" y="52.4" transform="rotate(-62 130.6 52.4)">39.78</text>
<text x="141.7" y="52" transform="rotate(67 141.7 52)">15.79°</text>
<text x="203.1" y="57.5" transform="rotate(-77 203.1 57.5)">120°</text>
<text x="240.6" y="63" transform="rotate(-90 240.6 63)">90° ±0.5°</text>
<text x="174.6" y="77.8" transform="rotate(-9 174.6 77.8)">20°</text>
<text x="90.2" y="84" transform="rotate(-90 90.2 84)">Ra 0.4</text>
<text x="157.8" y="83.7" transform="rotate(13 157.8 83.7)">32.11°</text>
<text x="255.2" y="81.4">SECTION B-B</text>
<text x="111.9" y="89">+0.008</text>
<text x="280.5" y="87.5">2 x</text>
<text x="294.5" y="87.5">4.3</text>
<text x="308.5" y="87.5">4, FAR SIDE</text>
<text x="36" y="90">0.01</text>
<text x="47.9" y="90">A</text>
<text x="105.4" y="93.5">37 -0.002</text>
<text x="291.8" y="93.1">8 THRU ALL, FAR SIDE</text>
<text x="29.1" y="100">A</text>
<text x="107.3" y="99.8">0.01</text>
<text x="188.4" y="97.6">A</text>
<text x="200.4" y="100.6">35 h6 -0.02</text>
<text x="216.2" y="96.1">0</text>
<text x="288.4" y="99.4">0.1</text>
<text x="297.7" y="99.4">A</text>
<text x="304" y="99.4">B</text>
<text x="309.6" y="99.4">C</text>
<text x="107.3" y="106.8">0.05</text>
<text x="119.2" y="106.8">D-E[CF]</text>
<text x="98.8" y="113.1">Applies to surface</text>
<text x="98.8" y="118.6">segments of 8.85</text>
<text x="98.8" y="124.2">and 9.4 mm</text>
<text x="91.8" y="130.7" transform="rotate(-90 91.8 130.7)">8.85</text>
<text x="26.5" y="135.6" transform="rotate(-60 26.5 135.6)">R0.15 max.</text>
<text x="205.2" y="147.1" transform="rotate(-90 205.2 147.1)">82</text>
<text x="354" y="156.4">Undimensioned edges</text>
<text x="229.3" y="165.8">B</text>
<text x="302.2" y="165.8">B</text>
<text x="91.8" y="171.8" transform="rotate(-90 91.8 171.8)">9.4</text>
<text x="219.9" y="172.9" transform="rotate(-90 219.9 172.9)">31</text>
<text x="138.8" y="174.4">B</text>
<text x="388.2" y="179.5">Ra 1.6</text>
<text x="228.5" y="183.3" transform="rotate(-90 228.5 183.3)">10</text>
<text x="342.5" y="185.5">General roughness:</text>
<text x="128.3" y="188">46</text>
<text x="48.1" y="195.6">SECTION A-A</text>
<text x="186.8" y="195.9">A</text>
<text x="261.5" y="195.3">58.22</text>
<text x="302.1" y="192.8">Minimal Dimensioned TPD</text>
<text x="302.1" y="201.9">Geometry of .STEP file is leading</text>
<text x="302.1" y="208.5">For all surfaces</text>
<text x="345.1" y="208.5">0.2</text>
<text x="354.4" y="208.5">A</text>
<text x="360.7" y="208.5">B</text>
<text x="366.3" y="208.5">C</text>
<text x="139.9" y="214.9">40</text>
<text x="302.1" y="220.7">For all cylindrical holes</text>
<text x="366.7" y="220.7">0.3</text>
<text x="376" y="220.7">A</text>
<text x="382.3" y="220.7">B</text>
<text x="387.8" y="220.7">C</text>
<text x="302.1" y="226.3">Tolerances on cylindrical hole diameter +/-0.1</text>
<text x="135.5" y="228.7">D</text>
<text x="206.8" y="228.8">E</text>
<text x="302.1" y="230.9">Tolerances on hole/thread depth 0/+1</text>
<text x="102.7" y="263.8">M3 - 6H</text>
<text x="127.1" y="263.8">6 (6 x)</text>
</g>
<g font-size="4.2">
<text x="270.4" y="254.6">3.3547 (EN-AW 5083)</text>
<text x="271.8" y="270.8">Untreated/Uncoated</text>
</g>
<text font-size="4.1" x="21" y="293.7">SOLIDWORKS Educational Product. For Instructional Use Only.</text>
<g font-size="3.5">
<text x="359.2" y="160.9">-0.2</text>
<text x="359.2" y="164.3">-0.5</text>
<text x="373.3" y="165.5">+0.2</text>
<text x="270.4" y="250.1">MATERIAL</text>
<text x="270.4" y="266">SURFACE/HEAT/AFTER TREATMENT</text>
</g>
<g font-size="3.4">
<text x="270.4" y="240.2">DOCUMENT STATUS</text>
<text x="334.1" y="250">DRW NR</text>
<text x="393.7" y="250">REVISION</text>
<text x="334.1" y="261.1">TITLE</text>
<text x="359.8" y="277.9">SHEET</text>
<text x="380.9" y="277.9">SCALE</text>
<text x="270.4" y="285.7">ESTIMATED MASS: 0.14 KG</text>
</g>
<g font-size="2.2">
<text x="379.7" y="239.1">CREATED BY</text>
<text x="379.7" y="244.2">APPROVED BY</text>
<text x="379.7" y="241.6">CREATION DATE</text>
<text x="379.7" y="246.5">APPROVAL DATE --/--/----</text>
<text x="230.4" y="252.7">DIMENSIONS ARE IN MM</text>
<text x="230.4" y="255.4">INCL SURFACE/AFTER TREATMENT</text>
<text x="230.4" y="258">UNLESS OTHERWISE SPECIFIED</text>
<text x="230.4" y="260.7">DIM WITHOUT TOLERANCE ISO 2768mK</text>
<text x="230.4" y="263.3">GEOMETRIC TOLERANCES ISO 1101</text>
<text x="230.4" y="266">BREAK SHARP EDGES</text>
<text x="230.4" y="268.6">ROUGHNESS</text>
<text x="258" y="266">ISO 13715</text>
<text x="258" y="268.7">ISO 1302</text>
</g>
<g font-size="2.1">
<text x="398.4" y="239.1">VS</text>
<text x="398.4" y="244.2">--</text>
<text x="398.4" y="241.7">21-07-2025</text>
</g>
<g font-size="2">
<text x="230.4" y="271.3">PROPRIETARY AND CONFIDENTIAL</text>
<text x="230.4" y="273.5">THE INFORMATION CONTAINED IN THIS</text>
<text x="230.4" y="276.1">DRAWING IS THE SOLE PROPERTY OF</text>
<text x="230.4" y="278.6">NOBLEO TECHNOLOGY B.V.</text>
<text x="230.4" y="281.1">ANY REPRODUCTION WITHOUT THE</text>
<text x="230.4" y="283.6">WRITTEN PERMISSION OF NOBLEO</text>
<text x="230.4" y="286.2">TECHNOLOGY B.V. IS PROHIBITED.</text>
</g>
</svg>
